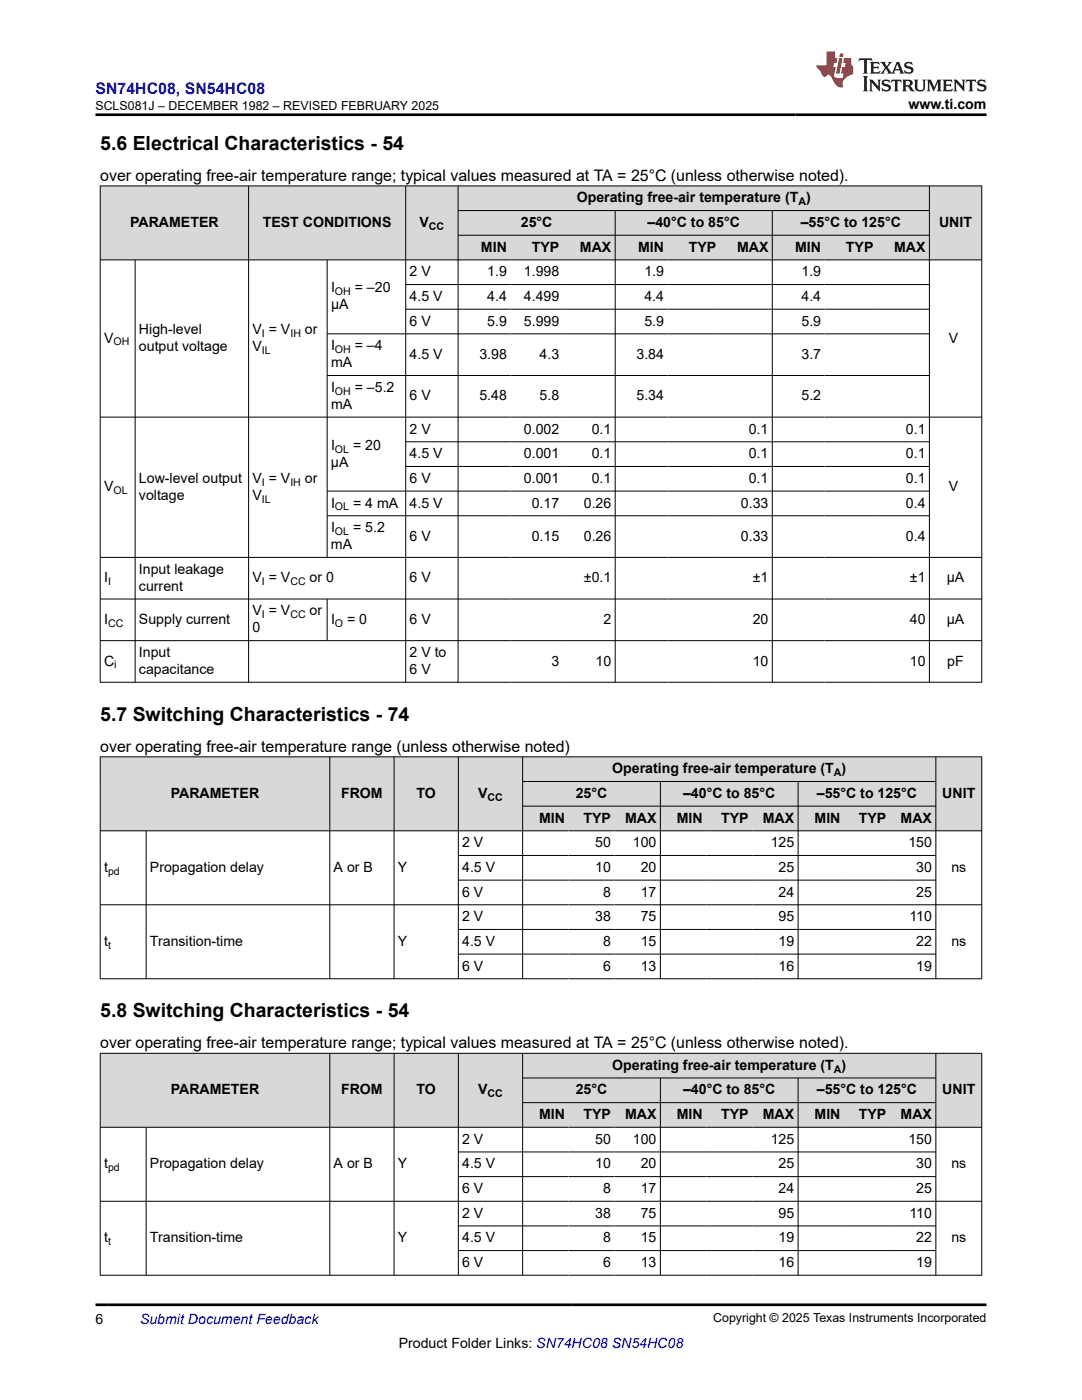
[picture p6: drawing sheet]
<svg xmlns="http://www.w3.org/2000/svg" width="216mm" height="279mm" viewBox="0 0 216 279" stroke-linecap="round" stroke-linejoin="round" font-family="sans-serif">
<g fill="#d8d8d8">
<path d="M20 37.1h175.9v4.9h-175.9z" fill-rule="evenodd"/>
<path d="M20.1 37.2h29.4v14.6h-29.4z" fill-rule="evenodd"/>
<path d="M49.7 37.2h31.2v14.6h-31.2z" fill-rule="evenodd"/>
<path d="M81 37.2h10.3v14.6h-10.3z" fill-rule="evenodd"/>
<path d="M91.5 37.2h93.9v4.8h-93.9z" fill-rule="evenodd"/>
<path d="M185.5 37.2h10.3v14.6h-10.3z" fill-rule="evenodd"/>
<path d="M91.5 42.1h31.2v4.8h-31.2z" fill-rule="evenodd"/>
<path d="M122.8 42.1h31.2v4.8h-31.2z" fill-rule="evenodd"/>
<path d="M154.2 42.1h31.2v4.8h-31.2z" fill-rule="evenodd"/>
<path d="M91.5 47h10.4v4.8h-10.4z" fill-rule="evenodd"/>
<path d="M101.9 47h10.4v4.8h-10.4z" fill-rule="evenodd"/>
<path d="M112.3 47h10.4v4.8h-10.4z" fill-rule="evenodd"/>
<path d="M122.8 47h10.4v4.8h-10.4z" fill-rule="evenodd"/>
<path d="M133.2 47h10.5v4.8h-10.5z" fill-rule="evenodd"/>
<path d="M143.7 47h10.3v4.8h-10.3z" fill-rule="evenodd"/>
<path d="M154.2 47h10.4v4.8h-10.4z" fill-rule="evenodd"/>
<path d="M164.6 47h10.4v4.8h-10.4z" fill-rule="evenodd"/>
<path d="M175 47h10.4v4.8h-10.4z" fill-rule="evenodd"/>
</g>
<g fill="none" stroke="#000" stroke-width=".2">
<path d="M19.9 37.1h176.1M20 37v99.2M49.6 37v99.2M81 37v99.2M91.4 37v99.2M185.5 37v99.2M195.9 37v99.2M19.9 51.9h176.1M27 51.9v84.3M65.3 51.9v59.4M81 56.8h104.5M91.4 42h94.1"/>
<path d="M91.4 46.9h94.1M122.8 42v94.2M154.1 42v94.2M65.3 74.9h120.2M81 61.7h104.5M185.5 66.6h-120.2M19.9 83.2h176.1M81 88.2h104.5M81 93.1h104.5M185.5 98h-120.2M19.9 111.2h176.1M19.9 119.5h176.1"/>
<path d="M65.3 119.5v8.4M65.3 102.9h120.2M19.9 127.9h176.1M19.9 136.2h176.1"/>
</g>
<g fill="#d8d8d8">
<path d="M20 151h175.9v5h-175.9z" fill-rule="evenodd"/>
<path d="M20.1 151.1h45.6v14.6h-45.6z" fill-rule="evenodd"/>
<path d="M65.9 151.1h12.7v14.6h-12.7z" fill-rule="evenodd"/>
<path d="M78.7 151.1h12.7v14.6h-12.7z" fill-rule="evenodd"/>
<path d="M91.5 151.1h12.7v14.6h-12.7z" fill-rule="evenodd"/>
<path d="M104.3 151.1h82.4v4.8h-82.4z" fill-rule="evenodd"/>
<path d="M186.8 151.1h9v14.6h-9z" fill-rule="evenodd"/>
<path d="M104.3 156h27.4v4.8h-27.4z" fill-rule="evenodd"/>
<path d="M131.8 156h27.4v4.8h-27.4z" fill-rule="evenodd"/>
<path d="M159.3 156h27.4v4.8h-27.4z" fill-rule="evenodd"/>
<path d="M104.3 160.9h9.1v4.8h-9.1z" fill-rule="evenodd"/>
<path d="M113.4 160.9h9.2v4.8h-9.2z" fill-rule="evenodd"/>
<path d="M122.6 160.9h9.1v4.8h-9.1z" fill-rule="evenodd"/>
<path d="M131.8 160.9h9.1v4.8h-9.1z" fill-rule="evenodd"/>
<path d="M140.9 160.9h9.2v4.8h-9.2z" fill-rule="evenodd"/>
<path d="M150.1 160.9h9.1v4.8h-9.1z" fill-rule="evenodd"/>
<path d="M159.3 160.9h9.1v4.8h-9.1z" fill-rule="evenodd"/>
<path d="M168.4 160.9h9.2v4.8h-9.2z" fill-rule="evenodd"/>
<path d="M177.6 160.9h9.1v4.8h-9.1z" fill-rule="evenodd"/>
</g>
<g fill="none" stroke="#000" stroke-width=".2">
<path d="M19.9 151h176.1M20 151v44.4M65.8 151v44.4M78.6 151v44.4M91.5 151v44.4M104.3 151v44.4M104.3 156h82.5M131.8 156v39.4M159.3 156v39.4M186.7 151v44.4M195.9 151v44.4M19.9 165.8h176.1"/>
<path d="M29.2 165.8v29.6M91.5 170.7h95.3M91.5 175.6h95.3M104.3 160.9h82.5M19.9 180.6h176.1M19.9 195.3h176.1M91.5 185.5h95.3M91.5 190.4h95.3"/>
</g>
<g fill="#d8d8d8">
<path d="M20 210.2h175.9v4.9h-175.9z" fill-rule="evenodd"/>
<path d="M20.1 210.3h45.6v14.6h-45.6z" fill-rule="evenodd"/>
<path d="M65.9 210.3h12.7v14.6h-12.7z" fill-rule="evenodd"/>
<path d="M78.7 210.3h12.7v14.6h-12.7z" fill-rule="evenodd"/>
<path d="M91.5 210.3h12.7v14.6h-12.7z" fill-rule="evenodd"/>
<path d="M104.3 210.3h82.4v4.8h-82.4z" fill-rule="evenodd"/>
<path d="M186.8 210.3h9v14.6h-9z" fill-rule="evenodd"/>
<path d="M104.3 215.2h27.4v4.8h-27.4z" fill-rule="evenodd"/>
<path d="M131.8 215.2h27.4v4.8h-27.4z" fill-rule="evenodd"/>
<path d="M159.3 215.2h27.4v4.8h-27.4z" fill-rule="evenodd"/>
<path d="M104.3 220.1h9.1v4.8h-9.1z" fill-rule="evenodd"/>
<path d="M113.4 220.1h9.2v4.8h-9.2z" fill-rule="evenodd"/>
<path d="M122.6 220.1h9.1v4.8h-9.1z" fill-rule="evenodd"/>
<path d="M131.8 220.1h9.1v4.8h-9.1z" fill-rule="evenodd"/>
<path d="M140.9 220.1h9.2v4.8h-9.2z" fill-rule="evenodd"/>
<path d="M150.1 220.1h9.1v4.8h-9.1z" fill-rule="evenodd"/>
<path d="M159.3 220.1h9.1v4.8h-9.1z" fill-rule="evenodd"/>
<path d="M168.4 220.1h9.2v4.8h-9.2z" fill-rule="evenodd"/>
<path d="M177.6 220.1h9.1v4.8h-9.1z" fill-rule="evenodd"/>
</g>
<g fill="none" stroke="#000" stroke-width=".2">
<path d="M19.9 210.2h176.1M20 210.1v44.5M65.8 210.1v44.5M78.6 210.1v44.5M91.5 210.1v44.5M104.3 210.1v44.5M104.3 215.1h82.5M131.8 215.1v39.5M159.3 215.1v39.5M186.7 210.1v44.5M195.9 210.1v44.5M19.9 225h176.1"/>
<path d="M19.9 239.7h176.1M29.2 225v29.6M91.5 229.9h95.3M91.5 234.8h95.3M104.3 220.1h82.5M19.9 254.5h176.1M91.5 244.7h95.3M91.5 249.6h95.3"/>
</g>
<path d="M171.5 11.6l-.2 .6 .5-.2h.6v.1v2.2l-.2 .4h1l-.2-.4v-2.2v-.1h.5l.6 .2-.2-.6zM173.6 12.4l.2 .3v1.6l-.2 .4h1.9l.1-.6a1.08 1.08 0 0 1-1.3 .2v-.7h.6l.4 .2v-.7l-.4 .2h-.6v-.5l.2-.2a1 1 0 0 1 1 .3l-.1-.5zM175.7 12.4l.9 1.1-1 1.2h.9l-.2-.2 .5-.8 .4 .8-.2 .2h1.6l-.2-.2 .2-.5h.9l.1 .5-.1 .2h.9l-.2-.4-.8-1.9h-.5l-.9 2.1-.9-1.1 .9-1h-.8l.2 .2-.4 .6-.4-.6 .2-.2zM179 12.8l.4 1h-.7zM180.7 12.5a.65 .65 0 0 0-.2 .7 .65 .65 0 0 0 .6 .5l.6 .1 .1 .3a.79 .79 0 0 1-.7 .4 .79 .79 0 0 1-.7-.5l.1 .7 .2-.1a.93 .93 0 0 0 1.1 0 .93 .93 0 0 0 .4-.9 1.46 1.46 0 0 0-1.2-.6l-.1-.3a1.09 1.09 0 0 1 1.2 .2l-.2-.6-.1 .1-.5-.2zM172.2 15.2l.2 .4v2.2l-.2 .4h1l-.2-.4v-2.2l.2-.4zM173.4 15.9l.2 .4v1.5l-.2 .4h.8l-.3-.4 .1-1.3 1.6 1.8v-2l.2-.4h-.7l.1 .2 .1 1.1-1.2-1.3zM176.2 16a.65 .65 0 0 0-.2 .8 .65 .65 0 0 0 .6 .4l.6 .2 .1 .2a.79 .79 0 0 1-.7 .4 .79 .79 0 0 1-.7-.5l.1 .7 .2-.1a.93 .93 0 0 0 1.1 .1 .93 .93 0 0 0 .4-1 1.46 1.46 0 0 0-1.2-.5l-.1-.4a1.09 1.09 0 0 1 1.2 .2l-.1-.6-.2 .1-.5-.1zM177.9 15.9l-.1 .6a.63 .63 0 0 1 .8-.3v1.6l-.3 .4h1l-.2-.4v-1.6a.66 .66 0 0 1 .8 .3l-.1-.6zM180 15.9l.2 .4v1.5l-.2 .4h1l-.2-.2-.1-.7h.5l.1 .2a.79 .79 0 0 0 1.2 .6l-1-.9a.61 .61 0 0 0 .6-.6 .61 .61 0 0 0-.5-.7zM180.8 16.2h.1a.47 .47 0 0 1 .5 .1 .47 .47 0 0 1 .1 .5l-.1 .1-.7 .1zM182.3 15.9l.2 .2a2.27 2.27 0 0 0 .4 2 1.04 1.04 0 0 0 1.7-.7v-1.3l.2-.2h-.8l.2 .4v1.1a.6 .6 0 0 1-.6 .6 .6 .6 0 0 1-.6-.6v-1.1l.3-.4zM184.9 15.9l.2 .4v1.5l-.2 .4h.8l-.3-.4v-1.4l.9 1.9 .9-1.9v1.4l-.3 .4h1l-.2-.4v-1.5l.2-.4h-.8l-.7 1.5-.6-1.5zM188.1 15.9l.2 .4v1.5l-.2 .4h1.9l.1-.6a1.09 1.09 0 0 1-1.3 .2v-.7h.6l.4 .2v-.6l-.4 .2h-.6v-.6l.2-.1a1.01 1.01 0 0 1 1 .3l-.1-.6zM190.2 15.9l.3 .4v1.5l-.3 .4h.8l-.2-.4v-1.3l1.6 1.8v-2l.2-.4h-.7l.2 .2v1.1l-1.2-1.3zM192.8 15.9l-.1 .6a.63 .63 0 0 1 .8-.3v1.6l-.3 .4h1l-.2-.4v-1.6a.66 .66 0 0 1 .8 .3l-.1-.6zM195.2 16a.65 .65 0 0 0-.2 .8 .65 .65 0 0 0 .6 .4l.6 .2 .2 .2a.79 .79 0 0 1-.7 .4 .79 .79 0 0 1-.7-.5l.1 .7 .2-.1a.93 .93 0 0 0 1 .1 .93 .93 0 0 0 .5-1 1.46 1.46 0 0 0-1.3-.5v-.4a1.09 1.09 0 0 1 1.2 .2l-.2-.6-.2 .1-.5-.1z" fill="#231f20"/>
<path d="M164.9 10.3v2.7h-2l.1 .4 .8 1a.95 .95 0 0 0 1 .9 .59 .59 0 0 1 .5-.4 .59 .59 0 0 1 .5 .3l.4 .8a1.59 1.59 0 0 0 2.1 1.4 1.61 1.61 0 0 1 1-2.3l1-.3-.1-1.5a1.59 1.59 0 0 1-.3-1.7h-1.5l-.2 .9h.6l-.2 .9h-.5l-.2 .9v.3l.4 .1-.1 .9h-.7a.73 .73 0 0 1-1-.7l.3-1.5h-.5l.1-.9h.5l.2-.9h-.5v-1.3zM167.4 11.6l-.6 3.1h.7l.6-3.1zM167.6 10.7l-.1 .6h.7l.1-.6z" fill="#ed1c24"/>
<path d="M19 22.9h177.8M19 260.4h177.8" fill="none" stroke="#000" stroke-width=".53"/>
<g font-size="3.9">
<text x="20" y="29.9">5.6 Electrical Characteristics - 54</text>
<text x="20" y="143.8">5.7 Switching Characteristics - 74</text>
<text x="20" y="203">5.8 Switching Characteristics - 54</text>
</g>
<text font-size="3.2" fill="#00f" x="19" y="18.7">SN74HC08, SN54HC08</text>
<g font-size="3.2">
<text x="20" y="36.1">over operating free-air temperature range; typical values measured at TA = 25°C (unless otherwise noted).</text>
<text x="20" y="150">over operating free-air temperature range (unless otherwise noted)</text>
<text x="20" y="209.2">over operating free-air temperature range; typical values measured at TA = 25°C (unless otherwise noted).</text>
</g>
<g font-size="2.8">
<text x="181.3" y="21.8">www.ti.com</text>
<text x="115.1" y="40.4">Operating free-air temperature (T )</text>
<text x="26" y="45.3">PARAMETER</text>
<text x="52.4" y="45.3">TEST CONDITIONS</text>
<text x="83.7" y="45.3">V</text>
<text x="103.9" y="45.3">25°C</text>
<text x="129.2" y="45.3">–40°C to 85°C</text>
<text x="159.8" y="45.3">–55°C to 125°C</text>
<text x="187.4" y="45.3">UNIT</text>
<text x="96" y="50.2">MIN</text>
<text x="106.1" y="50.2">TYP</text>
<text x="115.7" y="50.2">MAX</text>
<text x="127.3" y="50.2">MIN</text>
<text x="137.5" y="50.2">TYP</text>
<text x="147.1" y="50.2">MAX</text>
<text x="158.7" y="50.2">MIN</text>
<text x="168.8" y="50.2">TYP</text>
<text x="178.4" y="50.2">MAX</text>
<text x="66" y="58.4">I</text>
<text x="70.8" y="58.4">= –20</text>
<text x="81.7" y="55.1">2 V</text>
<text x="97.2" y="55.1">1.9</text>
<text x="104.5" y="55.1">1.998</text>
<text x="128.6" y="55.1">1.9</text>
<text x="159.9" y="55.1">1.9</text>
<text x="66" y="61.8">µA</text>
<text x="81.7" y="65">6 V</text>
<text x="81.7" y="60.1">4.5 V</text>
<text x="97.2" y="60.1">4.4</text>
<text x="97.2" y="65">5.9</text>
<text x="104.5" y="60.1">4.499</text>
<text x="104.5" y="65">5.999</text>
<text x="128.6" y="60.1">4.4</text>
<text x="128.6" y="65">5.9</text>
<text x="159.9" y="60.1">4.4</text>
<text x="159.9" y="65">5.9</text>
<text x="20.8" y="68.4">V</text>
<text x="27.7" y="66.7">High-level</text>
<text x="27.7" y="70.1">output voltage</text>
<text x="50.4" y="70.1">V</text>
<text x="50.4" y="66.7">V = V</text>
<text x="60.8" y="66.7">or</text>
<text x="66" y="69.9">I</text>
<text x="70.8" y="69.9">= –4</text>
<text x="81.7" y="71.6">4.5 V</text>
<text x="95.7" y="71.6">3.98</text>
<text x="107.7" y="71.6">4.3</text>
<text x="127" y="71.6">3.84</text>
<text x="159.9" y="71.6">3.7</text>
<text x="189.3" y="68.4">V</text>
<text x="66" y="73.3">mA</text>
<text x="66" y="78.2">I</text>
<text x="66" y="81.6">mA</text>
<text x="70.8" y="78.2">= –5.2</text>
<text x="81.7" y="79.9">6 V</text>
<text x="95.7" y="79.9">5.48</text>
<text x="107.7" y="79.9">5.8</text>
<text x="127" y="79.9">5.34</text>
<text x="159.9" y="79.9">5.2</text>
<text x="66" y="89.7">I</text>
<text x="70.4" y="89.7">= 20</text>
<text x="81.7" y="86.5">2 V</text>
<text x="104.5" y="86.5">0.002</text>
<text x="118.1" y="86.5">0.1</text>
<text x="149.4" y="86.5">0.1</text>
<text x="180.8" y="86.5">0.1</text>
<text x="66" y="93.1">µA</text>
<text x="81.7" y="91.4">4.5 V</text>
<text x="104.5" y="91.4">0.001</text>
<text x="118.1" y="91.4">0.1</text>
<text x="149.4" y="91.4">0.1</text>
<text x="180.8" y="91.4">0.1</text>
<text x="20.8" y="98.1">V</text>
<text x="27.7" y="96.4">Low-level output</text>
<text x="27.7" y="99.7">voltage</text>
<text x="50.4" y="99.7">V</text>
<text x="50.4" y="96.4">V = V</text>
<text x="60.8" y="96.4">or</text>
<text x="66" y="101.3">I</text>
<text x="70.4" y="101.3">= 4 mA</text>
<text x="81.7" y="96.4">6 V</text>
<text x="81.7" y="101.3">4.5 V</text>
<text x="104.5" y="96.4">0.001</text>
<text x="106.1" y="101.3">0.17</text>
<text x="116.5" y="101.3">0.26</text>
<text x="118.1" y="96.4">0.1</text>
<text x="147.8" y="101.3">0.33</text>
<text x="149.4" y="96.4">0.1</text>
<text x="180.8" y="96.4">0.1</text>
<text x="180.8" y="101.3">0.4</text>
<text x="189.3" y="98.1">V</text>
<text x="66" y="106.2">I</text>
<text x="70.4" y="106.2">= 5.2</text>
<text x="81.7" y="107.9">6 V</text>
<text x="106.1" y="107.9">0.15</text>
<text x="116.5" y="107.9">0.26</text>
<text x="147.8" y="107.9">0.33</text>
<text x="180.8" y="107.9">0.4</text>
<text x="66" y="109.6">mA</text>
<text x="20.8" y="116.2">I</text>
<text x="27.7" y="114.5">Input leakage</text>
<text x="27.7" y="117.9">current</text>
<text x="50.4" y="116.2">V = V</text>
<text x="61.8" y="116.2">or 0</text>
<text x="81.7" y="116.2">6 V</text>
<text x="116.5" y="116.2">±0.1</text>
<text x="150.2" y="116.2">±1</text>
<text x="181.6" y="116.2">±1</text>
<text x="188.9" y="116.2">µA</text>
<text x="20.8" y="124.5">I</text>
<text x="27.7" y="124.5">Supply current</text>
<text x="50.4" y="122.8">V = V</text>
<text x="61.8" y="122.8">or</text>
<text x="66" y="124.5">I</text>
<text x="69.3" y="124.5">= 0</text>
<text x="81.7" y="124.5">6 V</text>
<text x="120.4" y="124.5">2</text>
<text x="150.2" y="124.5">20</text>
<text x="181.5" y="124.5">40</text>
<text x="188.9" y="124.5">µA</text>
<text x="27.7" y="131.1">Input</text>
<text x="50.4" y="126.2">0</text>
<text x="81.7" y="131.1">2 V to</text>
<text x="20.8" y="132.8">C</text>
<text x="27.7" y="134.5">capacitance</text>
<text x="81.7" y="134.5">6 V</text>
<text x="110" y="132.8">3</text>
<text x="118.8" y="132.8">10</text>
<text x="150.2" y="132.8">10</text>
<text x="181.5" y="132.8">10</text>
<text x="189" y="132.8">pF</text>
<text x="122.2" y="154.3">Operating free-air temperature (T )</text>
<text x="34.1" y="159.2">PARAMETER</text>
<text x="68.1" y="159.2">FROM</text>
<text x="83.1" y="159.2">TO</text>
<text x="95.4" y="159.2">V</text>
<text x="114.9" y="159.2">25°C</text>
<text x="136.3" y="159.2">–40°C to 85°C</text>
<text x="163" y="159.2">–55°C to 125°C</text>
<text x="188" y="159.2">UNIT</text>
<text x="107.6" y="164.2">MIN</text>
<text x="116.4" y="164.2">TYP</text>
<text x="124.7" y="164.2">MAX</text>
<text x="135.1" y="164.2">MIN</text>
<text x="143.9" y="164.2">TYP</text>
<text x="152.2" y="164.2">MAX</text>
<text x="162.5" y="164.2">MIN</text>
<text x="171.4" y="164.2">TYP</text>
<text x="179.7" y="164.2">MAX</text>
<text x="92.2" y="169.1">2 V</text>
<text x="118.8" y="169.1">50</text>
<text x="126.3" y="169.1">100</text>
<text x="153.8" y="169.1">125</text>
<text x="181.3" y="169.1">150</text>
<text x="20.8" y="174">t</text>
<text x="29.9" y="174">Propagation delay</text>
<text x="66.6" y="174">A or B</text>
<text x="79.4" y="174">Y</text>
<text x="92.2" y="174">4.5 V</text>
<text x="92.2" y="178.9">6 V</text>
<text x="118.8" y="174">10</text>
<text x="120.3" y="178.9">8</text>
<text x="127.9" y="174">20</text>
<text x="127.9" y="178.9">17</text>
<text x="155.3" y="174">25</text>
<text x="155.3" y="178.9">24</text>
<text x="182.8" y="174">30</text>
<text x="182.8" y="178.9">25</text>
<text x="189.8" y="174">ns</text>
<text x="92.2" y="183.8">2 V</text>
<text x="118.8" y="183.8">38</text>
<text x="127.9" y="183.8">75</text>
<text x="155.3" y="183.8">95</text>
<text x="181.5" y="183.8">110</text>
<text x="20.8" y="188.8">t</text>
<text x="29.9" y="188.8">Transition-time</text>
<text x="79.4" y="188.8">Y</text>
<text x="92.2" y="188.8">4.5 V</text>
<text x="120.3" y="188.8">8</text>
<text x="127.9" y="188.8">15</text>
<text x="155.3" y="188.8">19</text>
<text x="182.8" y="188.8">22</text>
<text x="189.8" y="188.8">ns</text>
<text x="92.2" y="193.7">6 V</text>
<text x="120.3" y="193.7">6</text>
<text x="127.9" y="193.7">13</text>
<text x="155.3" y="193.7">16</text>
<text x="182.8" y="193.7">19</text>
<text x="122.2" y="213.5">Operating free-air temperature (T )</text>
<text x="34.1" y="218.4">PARAMETER</text>
<text x="68.1" y="218.4">FROM</text>
<text x="83.1" y="218.4">TO</text>
<text x="95.4" y="218.4">V</text>
<text x="114.9" y="218.4">25°C</text>
<text x="136.3" y="218.4">–40°C to 85°C</text>
<text x="163" y="218.4">–55°C to 125°C</text>
<text x="188" y="218.4">UNIT</text>
<text x="107.6" y="223.3">MIN</text>
<text x="116.4" y="223.3">TYP</text>
<text x="124.7" y="223.3">MAX</text>
<text x="135.1" y="223.3">MIN</text>
<text x="143.9" y="223.3">TYP</text>
<text x="152.2" y="223.3">MAX</text>
<text x="162.5" y="223.3">MIN</text>
<text x="171.4" y="223.3">TYP</text>
<text x="179.7" y="223.3">MAX</text>
<text x="20.8" y="233.2">t</text>
<text x="29.9" y="233.2">Propagation delay</text>
<text x="66.6" y="233.2">A or B</text>
<text x="79.4" y="233.2">Y</text>
<text x="92.2" y="228.2">2 V</text>
<text x="92.2" y="233.2">4.5 V</text>
<text x="118.8" y="228.2">50</text>
<text x="118.8" y="233.2">10</text>
<text x="126.3" y="228.2">100</text>
<text x="127.9" y="233.2">20</text>
<text x="153.8" y="228.2">125</text>
<text x="155.3" y="233.2">25</text>
<text x="181.3" y="228.2">150</text>
<text x="182.8" y="233.2">30</text>
<text x="189.8" y="233.2">ns</text>
<text x="92.2" y="238.1">6 V</text>
<text x="120.3" y="238.1">8</text>
<text x="127.9" y="238.1">17</text>
<text x="155.3" y="238.1">24</text>
<text x="182.8" y="238.1">25</text>
<text x="92.2" y="243">2 V</text>
<text x="118.8" y="243">38</text>
<text x="127.9" y="243">75</text>
<text x="155.3" y="243">95</text>
<text x="181.5" y="243">110</text>
<text x="20.8" y="247.9">t</text>
<text x="29.9" y="247.9">Transition-time</text>
<text x="79.4" y="247.9">Y</text>
<text x="92.2" y="247.9">4.5 V</text>
<text x="120.3" y="247.9">8</text>
<text x="127.9" y="247.9">15</text>
<text x="155.3" y="247.9">19</text>
<text x="182.8" y="247.9">22</text>
<text x="189.8" y="247.9">ns</text>
<text x="92.2" y="252.9">6 V</text>
<text x="120.3" y="252.9">6</text>
<text x="127.9" y="252.9">13</text>
<text x="155.3" y="252.9">16</text>
<text x="182.8" y="252.9">19</text>
<text x="19" y="264.2">6</text>
<text x="79.6" y="269">Product Folder Links: SN74HC08 SN54HC08</text>
</g>
<text font-size="2.8" fill="#00f" x="27.9" y="264.2">Submit Document Feedback</text>
<g font-size="2.5">
<text x="19" y="21.9">SCLS081J – DECEMBER 1982 – REVISED FEBRUARY 2025</text>
<text x="142.3" y="263.9">Copyright © 2025 Texas Instruments Incorporated</text>
</g>
<g font-size="2.1">
<text x="159.3" y="40.9">A</text>
<text x="85.6" y="45.9">CC</text>
<text x="66.8" y="58.9">OH</text>
<text x="22.6" y="68.9">OH</text>
<text x="52.3" y="70.6">IL</text>
<text x="52.3" y="67.2">I</text>
<text x="57.9" y="67.2">IH</text>
<text x="66.8" y="70.5">OH</text>
<text x="66.8" y="78.8">OH</text>
<text x="66.8" y="90.3">OL</text>
<text x="22.6" y="98.6">OL</text>
<text x="52.3" y="100.3">IL</text>
<text x="52.3" y="96.9">I</text>
<text x="57.9" y="96.9">IH</text>
<text x="66.8" y="101.8">OL</text>
<text x="66.8" y="106.8">OL</text>
<text x="21.6" y="116.8">I</text>
<text x="52.3" y="116.8">I</text>
<text x="57.9" y="116.8">CC</text>
<text x="21.6" y="125.1">CC</text>
<text x="52.3" y="123.4">I</text>
<text x="57.9" y="123.4">CC</text>
<text x="66.8" y="125.1">O</text>
<text x="22.8" y="133.4">i</text>
<text x="166.4" y="154.9">A</text>
<text x="97.3" y="159.8">CC</text>
<text x="21.6" y="174.6">pd</text>
<text x="21.6" y="189.3">t</text>
<text x="166.4" y="214">A</text>
<text x="97.3" y="219">CC</text>
<text x="21.6" y="233.7">pd</text>
<text x="21.6" y="248.5">t</text>
</g>
</svg>
